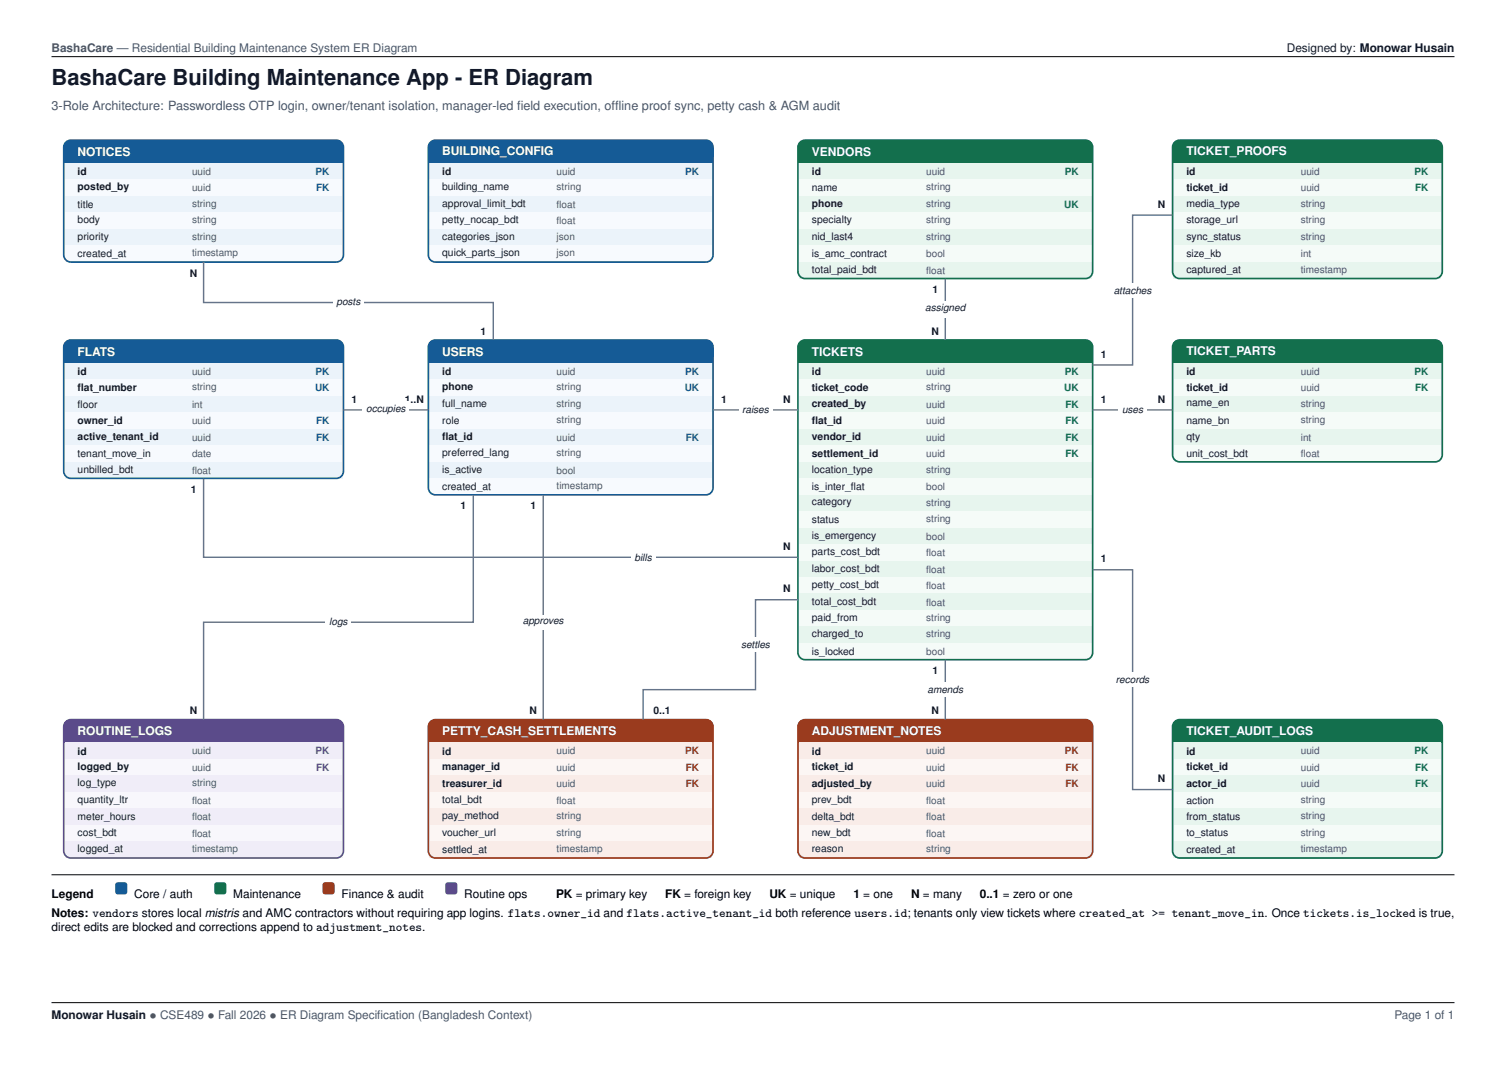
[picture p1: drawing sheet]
<svg xmlns="http://www.w3.org/2000/svg" width="297mm" height="210mm" viewBox="0 0 297 210" stroke-linecap="round" stroke-linejoin="round" font-family="sans-serif">
<path d="M10.2 11.2h276.6" fill="none" stroke="#000" stroke-width=".2"/>
<g fill="#155b96">
<path d="M13.1 27.9l.7-.3h52.7a1.23 1.23 0 0 1 1.2 1.3v2a1.23 1.23 0 0 1-1.2 1.3h-52.7a1.23 1.23 0 0 1-1.2-1.3v-2.4z"/>
<path d="M12.6 29.8h55.1v2.4h-55.1z"/>
</g>
<path d="M12.8 32.2h54.7v3.2h-54.7z" fill="#ebf3fa"/>
<path d="M12.8 35.4h54.7v3.3h-54.7z" fill="#f7fafe"/>
<path d="M12.8 38.7h54.7v3.2h-54.7z" fill="#ebf3fa"/>
<path d="M12.8 41.9h54.7v3.3h-54.7z" fill="#f7fafe"/>
<path d="M12.8 45.2h54.7v3.2h-54.7z" fill="#ebf3fa"/>
<path d="M12.8 48.4h54.7v3.3h-54.7z" fill="#f7fafe"/>
<path d="M13.1 27.9l.9-.3h52.3a1.41 1.41 0 0 1 1.4 1.4v21.3a1.41 1.41 0 0 1-1.4 1.4h-52.3a1.41 1.41 0 0 1-1.4-1.4v-21.3v-.4z" fill="none" stroke="#155b96" stroke-width=".33"/>
<g fill="#155b96">
<path d="M84.7 28.1l.6-.4 .4-.1h53.7a1.23 1.23 0 0 1 1.2 1.3v2a1.23 1.23 0 0 1-1.2 1.3h-53.7a1.23 1.23 0 0 1-1.2-1.3v-2z"/>
<path d="M84.5 29.8h56.1v2.4h-56.1z"/>
</g>
<path d="M84.7 32.2h55.7v3.2h-55.7z" fill="#ebf3fa"/>
<path d="M84.7 35.4h55.7v3.3h-55.7z" fill="#f7fafe"/>
<path d="M84.7 38.7h55.7v3.2h-55.7z" fill="#ebf3fa"/>
<path d="M84.7 41.9h55.7v3.3h-55.7z" fill="#f7fafe"/>
<path d="M84.7 45.2h55.7v3.2h-55.7z" fill="#ebf3fa"/>
<path d="M84.7 48.4h55.7v3.3h-55.7z" fill="#f7fafe"/>
<path d="M84.7 28.2l.7-.5 .5-.1h53.3a1.41 1.41 0 0 1 1.4 1.4v21.3a1.41 1.41 0 0 1-1.4 1.4h-53.3a1.41 1.41 0 0 1-1.4-1.4v-21.3z" fill="none" stroke="#155b96" stroke-width=".33"/>
<g fill="#136f4d">
<path d="M157.6 28.1l.6-.4 .4-.1h55.7a1.23 1.23 0 0 1 1.2 1.3v2a1.23 1.23 0 0 1-1.2 1.3h-55.7a1.23 1.23 0 0 1-1.2-1.3v-2z"/>
<path d="M157.4 29.8h58.1v2.4h-58.1z"/>
</g>
<path d="M157.6 32.2h57.7v3.2h-57.7z" fill="#e7f5ee"/>
<path d="M157.6 35.4h57.7v3.3h-57.7z" fill="#f5fbf8"/>
<path d="M157.6 38.7h57.7v3.2h-57.7z" fill="#e7f5ee"/>
<path d="M157.6 41.9h57.7v3.3h-57.7z" fill="#f5fbf8"/>
<path d="M157.6 45.2h57.7v3.2h-57.7z" fill="#e7f5ee"/>
<path d="M157.6 48.4h57.7v3.3h-57.7z" fill="#f5fbf8"/>
<path d="M157.6 51.7h57.7v3.2h-57.7z" fill="#e7f5ee"/>
<path d="M157.6 28.2l.7-.5 .5-.1h55.3a1.41 1.41 0 0 1 1.4 1.4v24.5a1.41 1.41 0 0 1-1.4 1.4h-55.3a1.41 1.41 0 0 1-1.4-1.4v-24.5z" fill="none" stroke="#136f4d" stroke-width=".33"/>
<g fill="#136f4d">
<path d="M231.7 27.9l.8-.3h50.7a1.23 1.23 0 0 1 1.2 1.3v2a1.23 1.23 0 0 1-1.2 1.3h-50.7a1.23 1.23 0 0 1-1.3-1.3l.1-2.4z"/>
<path d="M231.2 29.8h53.2v2.4h-53.2z"/>
</g>
<path d="M231.4 32.2h52.8v3.2h-52.8z" fill="#e7f5ee"/>
<path d="M231.4 35.4h52.8v3.3h-52.8z" fill="#f5fbf8"/>
<path d="M231.4 38.7h52.8v3.2h-52.8z" fill="#e7f5ee"/>
<path d="M231.4 41.9h52.8v3.3h-52.8z" fill="#f5fbf8"/>
<path d="M231.4 45.2h52.8v3.2h-52.8z" fill="#e7f5ee"/>
<path d="M231.4 48.4h52.8v3.3h-52.8z" fill="#f5fbf8"/>
<path d="M231.4 51.7h52.8v3.2h-52.8z" fill="#e7f5ee"/>
<path d="M231.8 27.9l.8-.3h50.4a1.41 1.41 0 0 1 1.4 1.4v24.5a1.41 1.41 0 0 1-1.4 1.4h-50.4a1.41 1.41 0 0 1-1.4-1.4v-24.5l.1-.4z" fill="none" stroke="#136f4d" stroke-width=".33"/>
<g fill="#155b96">
<path d="M13.1 67.3l.7-.3h52.7a1.23 1.23 0 0 1 1.2 1.3v2a1.23 1.23 0 0 1-1.2 1.3h-52.7a1.23 1.23 0 0 1-1.2-1.3v-2.4z"/>
<path d="M12.6 69.2h55.1v2.4h-55.1z"/>
</g>
<path d="M12.8 71.6h54.7v3.2h-54.7z" fill="#ebf3fa"/>
<path d="M12.8 74.8h54.7v3.3h-54.7z" fill="#f7fafe"/>
<path d="M12.8 78.1h54.7v3.2h-54.7z" fill="#ebf3fa"/>
<path d="M12.8 81.3h54.7v3.3h-54.7z" fill="#f7fafe"/>
<path d="M12.8 84.6h54.7v3.2h-54.7z" fill="#ebf3fa"/>
<path d="M12.8 87.8h54.7v3.3h-54.7z" fill="#f7fafe"/>
<path d="M12.8 91.1h54.7v3.2h-54.7z" fill="#ebf3fa"/>
<path d="M13.1 67.3l.9-.3h52.3a1.41 1.41 0 0 1 1.4 1.4v24.5a1.41 1.41 0 0 1-1.4 1.4h-52.3a1.41 1.41 0 0 1-1.4-1.4v-24.5v-.4z" fill="none" stroke="#155b96" stroke-width=".33"/>
<g fill="#155b96">
<path d="M85 67.3l.7-.3h53.7a1.23 1.23 0 0 1 1.2 1.3v2a1.23 1.23 0 0 1-1.2 1.3h-53.7a1.23 1.23 0 0 1-1.2-1.3v-2.4z"/>
<path d="M84.5 69.2h56.1v2.4h-56.1z"/>
</g>
<path d="M84.7 71.6h55.7v3.2h-55.7z" fill="#ebf3fa"/>
<path d="M84.7 74.8h55.7v3.3h-55.7z" fill="#f7fafe"/>
<path d="M84.7 78.1h55.7v3.2h-55.7z" fill="#ebf3fa"/>
<path d="M84.7 81.3h55.7v3.3h-55.7z" fill="#f7fafe"/>
<path d="M84.7 84.6h55.7v3.2h-55.7z" fill="#ebf3fa"/>
<path d="M84.7 87.8h55.7v3.3h-55.7z" fill="#f7fafe"/>
<path d="M84.7 91.1h55.7v3.2h-55.7z" fill="#ebf3fa"/>
<path d="M84.7 94.3h55.7v3.3h-55.7z" fill="#f7fafe"/>
<path d="M85.1 67.3l.8-.3h53.3a1.41 1.41 0 0 1 1.4 1.4v27.8a1.41 1.41 0 0 1-1.4 1.4h-53.3a1.41 1.41 0 0 1-1.4-1.4v-27.8v-.4z" fill="none" stroke="#155b96" stroke-width=".33"/>
<g fill="#136f4d">
<path d="M157.6 67.5l.6-.4 .4-.1h55.7a1.23 1.23 0 0 1 1.2 1.3v2a1.23 1.23 0 0 1-1.2 1.3h-55.7a1.23 1.23 0 0 1-1.2-1.3v-2z"/>
<path d="M157.4 69.2h58.1v2.4h-58.1z"/>
</g>
<path d="M157.6 71.6h57.7v3.2h-57.7z" fill="#e7f5ee"/>
<path d="M157.6 74.8h57.7v3.3h-57.7z" fill="#f5fbf8"/>
<path d="M157.6 78.1h57.7v3.2h-57.7z" fill="#e7f5ee"/>
<path d="M157.6 81.3h57.7v3.3h-57.7z" fill="#f5fbf8"/>
<path d="M157.6 84.6h57.7v3.2h-57.7z" fill="#e7f5ee"/>
<path d="M157.6 87.8h57.7v3.3h-57.7z" fill="#f5fbf8"/>
<path d="M157.6 91.1h57.7v3.2h-57.7z" fill="#e7f5ee"/>
<path d="M157.6 94.3h57.7v3.3h-57.7z" fill="#f5fbf8"/>
<path d="M157.6 97.6h57.7v3.2h-57.7z" fill="#e7f5ee"/>
<path d="M157.6 100.8h57.7v3.3h-57.7z" fill="#f5fbf8"/>
<path d="M157.6 104.1h57.7v3.2h-57.7z" fill="#e7f5ee"/>
<path d="M157.6 107.3h57.7v3.3h-57.7z" fill="#f5fbf8"/>
<path d="M157.6 110.6h57.7v3.2h-57.7z" fill="#e7f5ee"/>
<path d="M157.6 113.8h57.7v3.3h-57.7z" fill="#f5fbf8"/>
<path d="M157.6 117.1h57.7v3.2h-57.7z" fill="#e7f5ee"/>
<path d="M157.6 120.3h57.7v3.3h-57.7z" fill="#f5fbf8"/>
<path d="M157.6 123.6h57.7v3.2h-57.7z" fill="#e7f5ee"/>
<path d="M157.6 126.8h57.7v3.3h-57.7z" fill="#f5fbf8"/>
<path d="M157.6 67.6l.7-.5 .5-.1h55.3a1.41 1.41 0 0 1 1.4 1.4v60.3a1.41 1.41 0 0 1-1.4 1.4h-55.3a1.41 1.41 0 0 1-1.4-1.4v-60.3z" fill="none" stroke="#136f4d" stroke-width=".33"/>
<g fill="#136f4d">
<path d="M231.7 67.3l.8-.3h50.7a1.23 1.23 0 0 1 1.2 1.3v2a1.23 1.23 0 0 1-1.2 1.3h-50.7a1.23 1.23 0 0 1-1.3-1.3l.1-2.4z"/>
<path d="M231.2 69.2h53.2v2.4h-53.2z"/>
</g>
<path d="M231.4 71.6h52.8v3.2h-52.8z" fill="#e7f5ee"/>
<path d="M231.4 74.8h52.8v3.3h-52.8z" fill="#f5fbf8"/>
<path d="M231.4 78.1h52.8v3.2h-52.8z" fill="#e7f5ee"/>
<path d="M231.4 81.3h52.8v3.3h-52.8z" fill="#f5fbf8"/>
<path d="M231.4 84.6h52.8v3.2h-52.8z" fill="#e7f5ee"/>
<path d="M231.4 87.8h52.8v3.3h-52.8z" fill="#f5fbf8"/>
<path d="M231.8 67.3l.8-.3h50.4a1.41 1.41 0 0 1 1.4 1.4v21.3a1.41 1.41 0 0 1-1.4 1.4h-50.4a1.41 1.41 0 0 1-1.4-1.4v-21.3l.1-.4z" fill="none" stroke="#136f4d" stroke-width=".33"/>
<g fill="#5b4b8a">
<path d="M12.8 142.4l.6-.4 .4-.1h52.7a1.23 1.23 0 0 1 1.2 1.2v2.1a1.23 1.23 0 0 1-1.2 1.2h-52.7a1.23 1.23 0 0 1-1.2-1.2v-2.1z"/>
<path d="M12.6 144.1h55.1v2.3h-55.1z"/>
</g>
<path d="M12.8 146.4h54.7v3.3h-54.7z" fill="#f0edf8"/>
<path d="M12.8 149.7h54.7v3.2h-54.7z" fill="#f8f7fc"/>
<path d="M12.8 152.9h54.7v3.3h-54.7z" fill="#f0edf8"/>
<path d="M12.8 156.2h54.7v3.2h-54.7z" fill="#f8f7fc"/>
<path d="M12.8 159.4h54.7v3.3h-54.7z" fill="#f0edf8"/>
<path d="M12.8 162.7h54.7v3.2h-54.7z" fill="#f8f7fc"/>
<path d="M12.8 165.9h54.7v3.3h-54.7z" fill="#f0edf8"/>
<path d="M13.1 142.2l.9-.3h52.3a1.41 1.41 0 0 1 1.4 1.4v24.5a1.41 1.41 0 0 1-1.4 1.4h-52.3a1.41 1.41 0 0 1-1.4-1.4v-24.5v-.4z" fill="none" stroke="#5b4b8a" stroke-width=".33"/>
<g fill="#9a3b1e">
<path d="M84.7 142.4l.6-.4 .4-.1h53.7a1.23 1.23 0 0 1 1.2 1.2v2.1a1.23 1.23 0 0 1-1.2 1.2h-53.7a1.23 1.23 0 0 1-1.2-1.2v-2.1z"/>
<path d="M84.5 144.1h56.1v2.3h-56.1z"/>
</g>
<path d="M84.7 146.4h55.7v3.3h-55.7z" fill="#f9ece8"/>
<path d="M84.7 149.7h55.7v3.2h-55.7z" fill="#fcf6f4"/>
<path d="M84.7 152.9h55.7v3.3h-55.7z" fill="#f9ece8"/>
<path d="M84.7 156.2h55.7v3.2h-55.7z" fill="#fcf6f4"/>
<path d="M84.7 159.4h55.7v3.3h-55.7z" fill="#f9ece8"/>
<path d="M84.7 162.7h55.7v3.2h-55.7z" fill="#fcf6f4"/>
<path d="M84.7 165.9h55.7v3.3h-55.7z" fill="#f9ece8"/>
<path d="M85.1 142.2l.8-.3h53.3a1.41 1.41 0 0 1 1.4 1.4v24.5a1.41 1.41 0 0 1-1.4 1.4h-53.3a1.41 1.41 0 0 1-1.4-1.4v-24.5v-.4z" fill="none" stroke="#9a3b1e" stroke-width=".33"/>
<g fill="#9a3b1e">
<path d="M157.6 142.4l.6-.4 .4-.1h55.7a1.23 1.23 0 0 1 1.2 1.2v2.1a1.23 1.23 0 0 1-1.2 1.2h-55.7a1.23 1.23 0 0 1-1.2-1.2v-2.1z"/>
<path d="M157.4 144.1h58.1v2.3h-58.1z"/>
</g>
<path d="M157.6 146.4h57.7v3.3h-57.7z" fill="#f9ece8"/>
<path d="M157.6 149.7h57.7v3.2h-57.7z" fill="#fcf6f4"/>
<path d="M157.6 152.9h57.7v3.3h-57.7z" fill="#f9ece8"/>
<path d="M157.6 156.2h57.7v3.2h-57.7z" fill="#fcf6f4"/>
<path d="M157.6 159.4h57.7v3.3h-57.7z" fill="#f9ece8"/>
<path d="M157.6 162.7h57.7v3.2h-57.7z" fill="#fcf6f4"/>
<path d="M157.6 165.9h57.7v3.3h-57.7z" fill="#f9ece8"/>
<path d="M157.9 142.2l.9-.3h55.3a1.41 1.41 0 0 1 1.4 1.4v24.5a1.41 1.41 0 0 1-1.4 1.4h-55.3a1.41 1.41 0 0 1-1.4-1.4v-24.5v-.4z" fill="none" stroke="#9a3b1e" stroke-width=".33"/>
<g fill="#136f4d">
<path d="M231.7 142.1l.8-.2h50.7a1.23 1.23 0 0 1 1.2 1.2v2.1a1.23 1.23 0 0 1-1.2 1.2h-50.7a1.23 1.23 0 0 1-1.3-1.2l.1-2.5z"/>
<path d="M231.2 144.1h53.2v2.3h-53.2z"/>
</g>
<path d="M231.4 146.4h52.8v3.3h-52.8z" fill="#e7f5ee"/>
<path d="M231.4 149.7h52.8v3.2h-52.8z" fill="#f5fbf8"/>
<path d="M231.4 152.9h52.8v3.3h-52.8z" fill="#e7f5ee"/>
<path d="M231.4 156.2h52.8v3.2h-52.8z" fill="#f5fbf8"/>
<path d="M231.4 159.4h52.8v3.3h-52.8z" fill="#e7f5ee"/>
<path d="M231.4 162.7h52.8v3.2h-52.8z" fill="#f5fbf8"/>
<path d="M231.4 165.9h52.8v3.3h-52.8z" fill="#e7f5ee"/>
<path d="M231.8 142.2l.8-.3h50.4a1.41 1.41 0 0 1 1.4 1.4v24.5a1.41 1.41 0 0 1-1.4 1.4h-50.4a1.41 1.41 0 0 1-1.4-1.4v-24.5l.1-.4z" fill="none" stroke="#136f4d" stroke-width=".33"/>
<path d="M40.2 51.7v8h57.1v7.3" fill="none" stroke="#64748b" stroke-width=".28"/>
<path d="M65.7 58.1h6.1v3.1h-6.1z" fill="#fff"/>
<path d="M67.7 80.8h16.8" fill="none" stroke="#64748b" stroke-width=".28"/>
<path d="M71.5 79.2h9.2v3.2h-9.2z" fill="#fff"/>
<path d="M140.6 80.8h16.8" fill="none" stroke="#64748b" stroke-width=".28"/>
<path d="M145.7 79.4h6.6v2.8h-6.6z" fill="#fff"/>
<path d="M186.4 54.9v12.1" fill="none" stroke="#64748b" stroke-width=".28"/>
<path d="M181.8 59.3h9.3v3.2h-9.3z" fill="#fff"/>
<path d="M231.2 42.4h-7.8v29.6h-7.9" fill="none" stroke="#64748b" stroke-width=".28"/>
<path d="M218.9 55.8h8.9v2.8h-8.9z" fill="#fff"/>
<path d="M215.5 80.8h15.7" fill="none" stroke="#64748b" stroke-width=".28"/>
<path d="M220.6 79.6h5.5v2.5h-5.5z" fill="#fff"/>
<path d="M215.5 112.4h7.9v43.3h7.8" fill="none" stroke="#64748b" stroke-width=".28"/>
<path d="M219.4 132.6h7.9v2.8h-7.9z" fill="#fff"/>
<path d="M186.4 130.1v11.8" fill="none" stroke="#64748b" stroke-width=".28"/>
<path d="M182.2 134.6h8.4v2.8h-8.4z" fill="#fff"/>
<path d="M157.4 118.3h-8.4v17.7h-22.2v5.9" fill="none" stroke="#64748b" stroke-width=".28"/>
<path d="M145.5 125.7h7v2.8h-7z" fill="#fff"/>
<path d="M107.1 97.6v44.3" fill="none" stroke="#64748b" stroke-width=".28"/>
<path d="M102.4 121.3h9.4v2.8h-9.4z" fill="#fff"/>
<path d="M93.3 97.6v25.1h-53.1v19.2" fill="none" stroke="#64748b" stroke-width=".28"/>
<path d="M64.2 121.1h5v3.2h-5z" fill="#fff"/>
<path d="M40.2 94.3v15.6h117.2" fill="none" stroke="#64748b" stroke-width=".28"/>
<path d="M124.4 108.5h4.8v2.8h-4.8z" fill="#fff"/>
<path d="M10.2 172.5h276.6" fill="none" stroke="#000" stroke-width=".2"/>
<path d="M23 174h1.6l.4 .2 .1 1.6-.2 .5-1.7 .1-.4-.3-.1-1.6z" fill="#155b96"/>
<path d="M42.5 174h1.6l.5 .2v1.6l-.2 .5-1.6 .1-.5-.3-.1-1.6z" fill="#136f4d"/>
<path d="M63.9 174h1.6l.4 .2 .1 1.6-.3 .5-1.6 .1-.4-.3-.1-1.6z" fill="#9a3b1e"/>
<path d="M88.1 174h1.6l.4 .2 .1 1.6-.3 .5-1.6 .1-.4-.3-.1-1.6z" fill="#5b4b8a"/>
<path d="M10.2 197.7h276.6" fill="none" stroke="#000" stroke-width=".2"/>
<text font-size="4.3" fill="#0f172a" x="10.2" y="16.7">BashaCare Building Maintenance App - ER Diagram</text>
<g font-size="2.5" fill="#475569">
<text x="10.2" y="21.6">3-Role Architecture: Passwordless OTP login, owner/tenant isolation, manager-led f</text>
<text x="102" y="21.6">ield execution, off</text>
<text x="121.3" y="21.6">line proof sync, petty cash &amp; AGM audit</text>
</g>
<g font-size="2.4" fill="#fff">
<text x="15.3" y="30.8">NOTICES</text>
<text x="87.2" y="30.6">BUILDING_CONFIG</text>
<text x="160.1" y="30.8">VENDORS</text>
<text x="234" y="30.6">TICKET_PROOFS</text>
<text x="15.3" y="70.2">FLATS</text>
<text x="87.2" y="70.2">USERS</text>
<text x="160.1" y="70.2">TICKETS</text>
<text x="234" y="70">TICKET_PARTS</text>
<text x="15.3" y="144.9">ROUTINE_LOGS</text>
<text x="87.2" y="144.9">PETTY_CASH_SETTLEMENTS</text>
<text x="160.1" y="144.9">ADJUSTMENT_NOTES</text>
<text x="234" y="144.9">TICKET_AUDIT_LOGS</text>
</g>
<g font-size="2.3" fill="#475569">
<text x="10.2" y="10.3">BashaCare — Residential Building Maintenance System ER Diagram</text>
<text x="74.4" y="201">ication (Bangladesh Context)</text>
<text x="275" y="201">Page 1 of 1</text>
</g>
<g font-size="2.3" fill="#0f172a">
<text x="253.8" y="10.3">Designed by: Monowar Husain</text>
<text x="10.2" y="201">Monowar Husain • CSE489 • Fall 2026 • ER Diagram Specif</text>
</g>
<g font-size="2.3">
<text x="10.2" y="177">Legend</text>
<text x="26.5" y="177">Core / auth</text>
<text x="46" y="177">Maintenance</text>
<text x="67.3" y="177">Finance &amp; audit</text>
<text x="91.6" y="177">Routine ops</text>
<text x="109.7" y="177">PK = primary key</text>
<text x="131.2" y="177">FK = foreign key</text>
<text x="151.7" y="177">UK = unique</text>
<text x="168.3" y="177">1 = one</text>
<text x="179.7" y="177">N = many</text>
<text x="193.2" y="177">0..1 = zero or one</text>
<text x="10.2" y="180.8">Notes: vendors stores local mistris and AMC contractors without requiring app logins. flats.owner_id and flats.active_tenant_id both reference users.id; tenants only view tickets where created_at &gt;= tenant_move_in. Once tickets.is_locked is true,</text>
<text x="10.2" y="183.7">direct edits are blocked and corrections append to adjustment_notes.</text>
</g>
<g font-size="2" fill="#0f172a">
<text x="15.3" y="34.5">id</text>
<text x="87.2" y="34.5">id</text>
<text x="160.1" y="34.5">id</text>
<text x="234" y="34.5">id</text>
<text x="15.3" y="37.6">posted_by</text>
<text x="15.3" y="41">title</text>
<text x="87.2" y="37.5">building_name</text>
<text x="87.2" y="40.8">approval_limit_bdt</text>
<text x="160.1" y="37.6">name</text>
<text x="160.1" y="40.8">phone</text>
<text x="228.3" y="41">N</text>
<text x="234" y="37.7">ticket_id</text>
<text x="234" y="40.8">media_type</text>
<text x="15.3" y="44.1">body</text>
<text x="15.3" y="47.3">priority</text>
<text x="87.2" y="44.1">petty_nocap_bdt</text>
<text x="87.2" y="47.3">categories_json</text>
<text x="160.1" y="44.1">specialty</text>
<text x="160.1" y="47.4">nid_last4</text>
<text x="234" y="44">storage_url</text>
<text x="234" y="47.3">sync_status</text>
<text x="15.3" y="50.7">created_at</text>
<text x="87.2" y="50.6">quick_parts_json</text>
<text x="160.1" y="50.7">is_amc_contract</text>
<text x="160.1" y="53.8">total_paid_bdt</text>
<text x="234" y="50.7">size_kb</text>
<text x="234" y="53.8">captured_at</text>
<text x="37.4" y="54.6">N</text>
<text x="183.9" y="57.7">1</text>
<text x="219.6" y="57.9">attaches</text>
<text x="66.4" y="60.1">posts</text>
<text x="94.7" y="66">1</text>
<text x="182.5" y="61.4">assigned</text>
<text x="183.7" y="66">N</text>
<text x="217.1" y="70.5">1</text>
<text x="15.3" y="73.9">id</text>
<text x="15.3" y="77.1">f</text>
<text x="15.3" y="77.1">lat_number</text>
<text x="87.2" y="73.9">id</text>
<text x="87.2" y="77">phone</text>
<text x="160.1" y="73.9">id</text>
<text x="160.1" y="77.1">ticket_code</text>
<text x="234" y="73.9">id</text>
<text x="234" y="77.1">ticket_id</text>
<text x="15.3" y="80.4">f</text>
<text x="15.3" y="80.4">loor</text>
<text x="15.3" y="83.6">owner_id</text>
<text x="69.3" y="79.4">1</text>
<text x="72.2" y="81.3">occupies</text>
<text x="79.8" y="79.4">1..N</text>
<text x="87.2" y="80.3">full_name</text>
<text x="87.2" y="83.7">role</text>
<text x="142.2" y="79.4">1</text>
<text x="146.4" y="81.5">raises</text>
<text x="154.5" y="79.4">N</text>
<text x="160.1" y="80.2">created_by</text>
<text x="160.1" y="83.6">f</text>
<text x="160.1" y="83.6">lat_id</text>
<text x="217.1" y="79.4">1</text>
<text x="221.3" y="81.3">uses</text>
<text x="228.3" y="79.4">N</text>
<text x="234" y="80.1">name_en</text>
<text x="234" y="83.6">name_bn</text>
<text x="15.3" y="86.8">active_tenant_id</text>
<text x="87.2" y="86.8">f</text>
<text x="87.2" y="86.8">lat_id</text>
<text x="87.2" y="90">preferred_lang</text>
<text x="160.1" y="86.8">vendor_id</text>
<text x="234" y="86.7">qty</text>
<text x="15.3" y="90.1">tenant_move_in</text>
<text x="15.3" y="93.3">unbilled_bdt</text>
<text x="87.2" y="93.3">is_active</text>
<text x="160.1" y="90.1">settlement_id</text>
<text x="160.1" y="93.2">location_type</text>
<text x="234" y="90.1">unit_cost_bdt</text>
<text x="37.6" y="97.1">1</text>
<text x="87.2" y="96.6">created_at</text>
<text x="90.8" y="100.5">1</text>
<text x="104.6" y="100.5">1</text>
<text x="160.1" y="96.6">is_inter_f</text>
<text x="160.1" y="99.7">category</text>
<text x="167.8" y="96.6">lat</text>
<text x="160.1" y="103.1">status</text>
<text x="160.1" y="106.2">is_emergency</text>
<text x="125.1" y="110.6">bills</text>
<text x="154.5" y="108.4">N</text>
<text x="160.1" y="109.5">parts_cost_bdt</text>
<text x="160.1" y="112.8">labor_cost_bdt</text>
<text x="217.1" y="110.9">1</text>
<text x="154.5" y="116.8">N</text>
<text x="160.1" y="116">petty_cost_bdt</text>
<text x="160.1" y="119.3">total_cost_bdt</text>
<text x="64.9" y="123.2">logs</text>
<text x="103.1" y="123">approves</text>
<text x="160.1" y="122.5">paid_from</text>
<text x="160.1" y="125.7">charged_to</text>
<text x="146.1" y="127.8">settles</text>
<text x="160.1" y="129.1">is_locked</text>
<text x="182.9" y="136.7">amends</text>
<text x="183.9" y="133">1</text>
<text x="220.1" y="134.7">records</text>
<text x="37.4" y="140.8">N</text>
<text x="104.4" y="140.8">N</text>
<text x="128.9" y="140.8">0..1</text>
<text x="183.7" y="140.8">N</text>
<text x="15.3" y="148.8">id</text>
<text x="87.2" y="148.8">id</text>
<text x="160.1" y="148.8">id</text>
<text x="234" y="148.8">id</text>
<text x="15.3" y="151.8">logged_by</text>
<text x="15.3" y="155.1">log_type</text>
<text x="87.2" y="151.8">manager_id</text>
<text x="87.2" y="155.2">treasurer_id</text>
<text x="160.1" y="151.9">ticket_id</text>
<text x="160.1" y="155.1">adjusted_by</text>
<text x="228.3" y="154.2">N</text>
<text x="234" y="151.9">ticket_id</text>
<text x="234" y="155.2">actor_id</text>
<text x="15.3" y="158.3">quantity_ltr</text>
<text x="15.3" y="161.7">meter_hours</text>
<text x="87.2" y="158.4">total_bdt</text>
<text x="87.2" y="161.6">pay_method</text>
<text x="160.1" y="158.3">prev_bdt</text>
<text x="160.1" y="161.7">delta_bdt</text>
<text x="234" y="158.5">action</text>
<text x="234" y="161.7">from_status</text>
<text x="15.3" y="164.9">cost_bdt</text>
<text x="87.2" y="164.9">voucher_url</text>
<text x="160.1" y="164.9">new_bdt</text>
<text x="234" y="164.9">to_status</text>
<text x="15.3" y="168.1">logged_at</text>
<text x="87.2" y="168.2">settled_at</text>
<text x="160.1" y="168.1">reason</text>
<text x="234" y="168.2">created_at</text>
</g>
<g font-size="2" fill="#475569">
<text x="37.9" y="34.5">uuid</text>
<text x="109.8" y="34.5">uuid</text>
<text x="182.7" y="34.5">uuid</text>
<text x="256.5" y="34.5">uuid</text>
<text x="37.9" y="37.7">uuid</text>
<text x="37.9" y="40.8">string</text>
<text x="109.8" y="37.5">string</text>
<text x="109.8" y="41">f</text>
<text x="109.8" y="41">loat</text>
<text x="182.7" y="37.5">string</text>
<text x="182.7" y="40.8">string</text>
<text x="256.5" y="37.7">uuid</text>
<text x="256.5" y="40.8">string</text>
<text x="37.9" y="44">string</text>
<text x="37.9" y="47.3">string</text>
<text x="109.8" y="44.3">f</text>
<text x="109.8" y="44.3">loat</text>
<text x="109.8" y="47.3">json</text>
<text x="182.7" y="44">string</text>
<text x="182.7" y="47.3">string</text>
<text x="256.5" y="44">string</text>
<text x="256.5" y="47.3">string</text>
<text x="37.9" y="50.5">timestamp</text>
<text x="109.8" y="50.5">json</text>
<text x="182.7" y="50.7">bool</text>
<text x="256.5" y="50.7">int</text>
<text x="256.5" y="53.8">timestamp</text>
<text x="182.7" y="54">f</text>
<text x="182.7" y="54">loat</text>
<text x="37.9" y="73.9">uuid</text>
<text x="37.9" y="76.9">string</text>
<text x="109.8" y="73.9">uuid</text>
<text x="109.8" y="76.9">string</text>
<text x="182.7" y="73.9">uuid</text>
<text x="182.7" y="76.9">string</text>
<text x="256.5" y="73.9">uuid</text>
<text x="256.5" y="77.1">uuid</text>
<text x="37.9" y="80.4">int</text>
<text x="37.9" y="83.6">uuid</text>
<text x="109.8" y="80.2">string</text>
<text x="109.8" y="83.4">string</text>
<text x="182.7" y="80.4">uuid</text>
<text x="182.7" y="83.6">uuid</text>
<text x="256.5" y="80.2">string</text>
<text x="256.5" y="83.4">string</text>
<text x="37.9" y="86.9">uuid</text>
<text x="109.8" y="86.9">uuid</text>
<text x="109.8" y="89.9">string</text>
<text x="182.7" y="86.9">uuid</text>
<text x="256.5" y="86.9">int</text>
<text x="37.9" y="90.1">date</text>
<text x="37.9" y="93.4">f</text>
<text x="37.9" y="93.4">loat</text>
<text x="109.8" y="93.4">bool</text>
<text x="182.7" y="90.1">uuid</text>
<text x="182.7" y="93.2">string</text>
<text x="256.5" y="90.2">f</text>
<text x="256.5" y="90.2">loat</text>
<text x="109.8" y="96.4">timestamp</text>
<text x="182.7" y="96.6">bool</text>
<text x="182.7" y="99.7">string</text>
<text x="182.7" y="102.9">string</text>
<text x="182.7" y="106.4">bool</text>
<text x="182.7" y="109.7">f</text>
<text x="182.7" y="109.7">loat</text>
<text x="182.7" y="112.9">f</text>
<text x="182.7" y="112.9">loat</text>
<text x="182.7" y="116.2">f</text>
<text x="182.7" y="116.2">loat</text>
<text x="182.7" y="119.4">f</text>
<text x="182.7" y="119.4">loat</text>
<text x="182.7" y="122.4">string</text>
<text x="182.7" y="125.7">string</text>
<text x="182.7" y="129.1">bool</text>
<text x="37.9" y="148.7">uuid</text>
<text x="109.8" y="148.7">uuid</text>
<text x="182.7" y="148.7">uuid</text>
<text x="256.5" y="148.7">uuid</text>
<text x="37.9" y="152">uuid</text>
<text x="37.9" y="155">string</text>
<text x="109.8" y="152">uuid</text>
<text x="109.8" y="155.2">uuid</text>
<text x="182.7" y="152">uuid</text>
<text x="182.7" y="155.2">uuid</text>
<text x="256.5" y="152">uuid</text>
<text x="256.5" y="155.2">uuid</text>
<text x="37.9" y="158.5">f</text>
<text x="37.9" y="158.5">loat</text>
<text x="37.9" y="161.8">f</text>
<text x="37.9" y="161.8">loat</text>
<text x="109.8" y="158.5">f</text>
<text x="109.8" y="158.5">loat</text>
<text x="109.8" y="161.5">string</text>
<text x="182.7" y="158.5">f</text>
<text x="182.7" y="158.5">loat</text>
<text x="182.7" y="161.8">f</text>
<text x="182.7" y="161.8">loat</text>
<text x="256.5" y="158.3">string</text>
<text x="256.5" y="161.5">string</text>
<text x="37.9" y="165">f</text>
<text x="37.9" y="165">loat</text>
<text x="109.8" y="164.8">string</text>
<text x="182.7" y="165">f</text>
<text x="182.7" y="165">loat</text>
<text x="256.5" y="164.8">string</text>
<text x="37.9" y="168.1">timestamp</text>
<text x="109.8" y="168.1">timestamp</text>
<text x="182.7" y="168">string</text>
<text x="256.5" y="168.1">timestamp</text>
</g>
<g font-size="2" fill="#155b96">
<text x="62.2" y="34.5">PK</text>
<text x="135.1" y="34.5">PK</text>
<text x="62.4" y="37.7">FK</text>
<text x="62.1" y="77.1">UK</text>
<text x="62.2" y="73.9">PK</text>
<text x="135" y="77.1">UK</text>
<text x="135.1" y="73.9">PK</text>
<text x="62.4" y="83.6">FK</text>
<text x="62.4" y="86.9">FK</text>
<text x="135.2" y="86.9">FK</text>
</g>
<g font-size="2" fill="#136f4d">
<text x="210" y="34.5">PK</text>
<text x="278.9" y="34.5">PK</text>
<text x="209.9" y="41">UK</text>
<text x="279.1" y="37.7">FK</text>
<text x="209.9" y="77.1">UK</text>
<text x="210" y="73.9">PK</text>
<text x="278.9" y="73.9">PK</text>
<text x="279.1" y="77.1">FK</text>
<text x="210.1" y="80.4">FK</text>
<text x="210.1" y="83.6">FK</text>
<text x="210.1" y="86.9">FK</text>
<text x="210.1" y="90.1">FK</text>
<text x="278.9" y="148.8">PK</text>
<text x="279.1" y="152">FK</text>
<text x="279.1" y="155.3">FK</text>
</g>
<g font-size="2" fill="#5b4b8a">
<text x="62.2" y="148.8">PK</text>
<text x="62.4" y="152">FK</text>
</g>
<g font-size="2" fill="#9a3b1e">
<text x="135.1" y="148.8">PK</text>
<text x="210" y="148.8">PK</text>
<text x="135.2" y="152">FK</text>
<text x="135.2" y="155.3">FK</text>
<text x="210.1" y="152">FK</text>
<text x="210.1" y="155.3">FK</text>
</g>
</svg>
